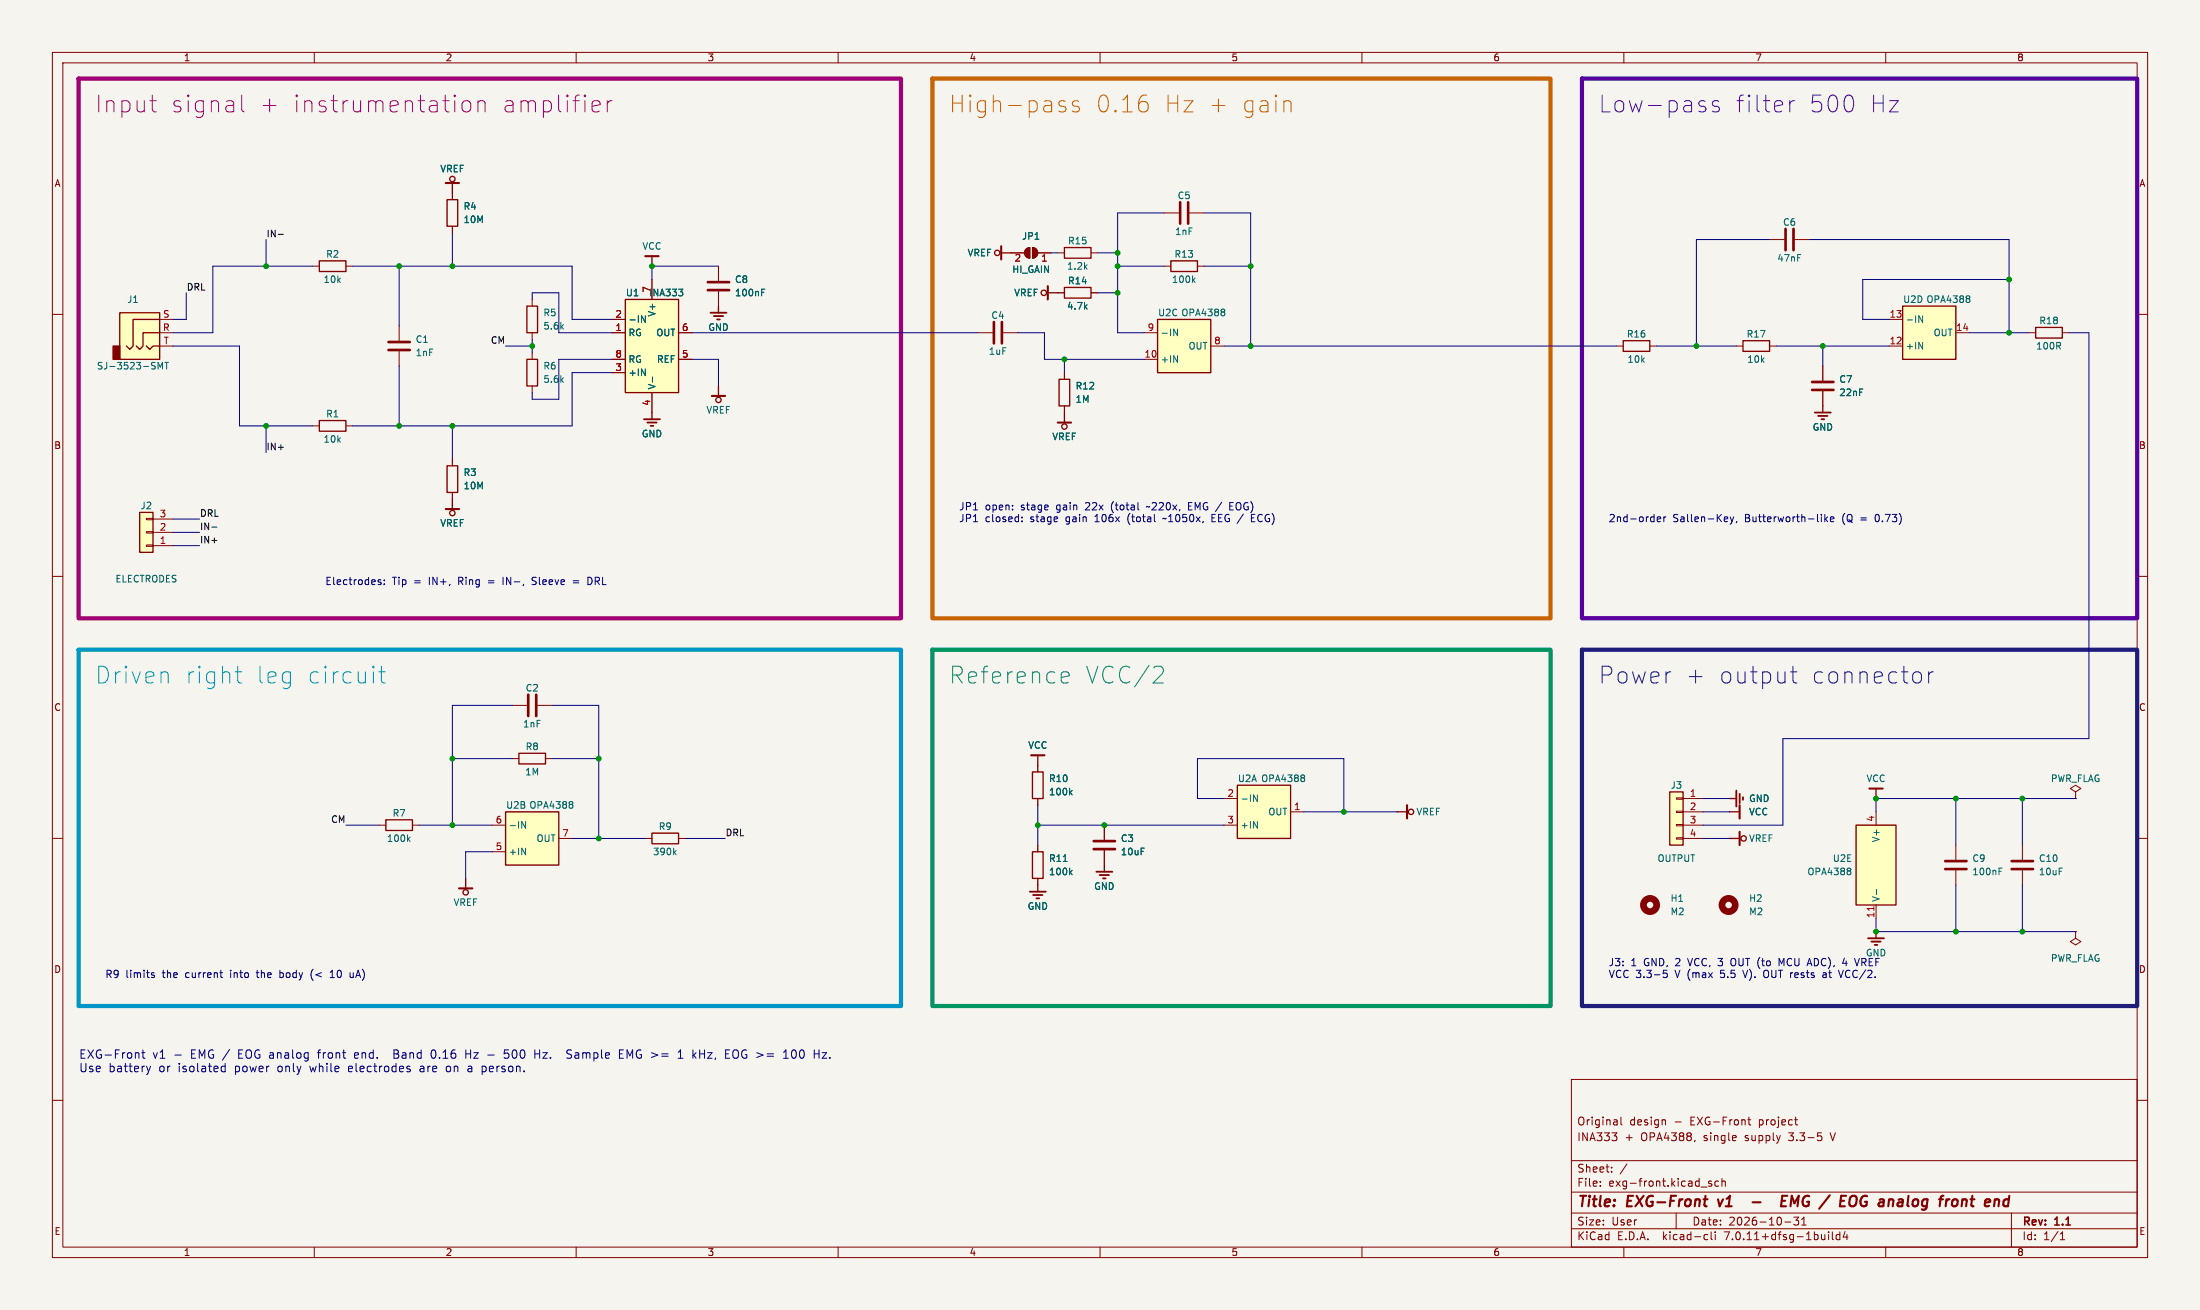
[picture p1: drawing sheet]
<svg xmlns="http://www.w3.org/2000/svg" width="420mm" height="250mm" viewBox="0 0 420 250" stroke-linecap="round" stroke-linejoin="round" font-family="sans-serif">
<path d="M0 0h420v250h-420z" fill="#f5f4ef" stroke="#f5f4ef" stroke-width=".19"/>
<g fill="none" stroke="#840000" stroke-width=".19">
<path d="M10 10h400v230h-400zM12 12h396v226h-396zM60 10v2M110 10v2M160 10v2M210 10v2M260 10v2M310 10v2M360 10v2M86.4 36.8v1.3M10 60h2M59.7 50.8h1.3"/>
<path d="M66 50.8h1.3M86.4 43.2v1.2M101.6 57.1v1.3M124.5 53.3v3.8M137.2 50.8v2.8M137.2 55.6v2.8M193 48.3h2.6M195.9 47.5l.7-.3v2.1a1.02 1.02 0 0 1-.9-.7 1.02 1.02 0 0 1 .2-1.1zM197.1 47.2a1.02 1.02 0 0 1 1 1.1 1.02 1.02 0 0 1-1 1zM198.1 48.3h2.6M201.9 48.3h1.3M201.9 55.9h1.3"/>
<path d="M208.3 48.3h1.2M208.3 55.9h1.2M222.2 40.6h2.8M222.2 50.8h1.3M227.1 40.6h2.8M228.6 50.8h1.3M337.8 45.7h2.8M342.6 45.7h2.8M408 60h2M30.5 63.5h2.5M30.5 61h2.5M30.5 66h2.5"/>
<path d="M76.2 62.2v2.8M76.2 67.1v2.7M101.6 63.5v1.3M101.6 67.3v1.3M101.6 73.7v1.2M116.8 63.5h2.6M116.8 61h2.6M116.8 71.1h2.6M116.8 68.6h2.6M124.5 74.9v3.8M129.5 63.5h2.6M129.5 68.6h2.6"/>
<path d="M186.7 63.5h2.8M191.5 63.5h2.8M203.2 71.1v1.3M203.2 77.5v1.2M218.4 63.5h2.6M218.4 68.6h2.6M231.1 66h2.6M308.6 66h1.3M315 66h1.2M331.5 66h1.2M337.8 66h1.3M348 69.8v2.8"/>
<path d="M348 74.7v2.8M360.7 61h2.5M360.7 66h2.5M373.4 63.5h2.5M387.3 63.5h1.3M393.7 63.5h1.3M27.9 98.9h1.3v.3h-1.3zM29.2 99.1h3.8M59.7 81.3h1.3M66 81.3h1.3M86.4 87.6v1.3M86.4 94v1.2"/>
<path d="M10 110h2M27.9 101.5h1.3v.2h-1.3zM27.9 104h1.3v.3h-1.3zM29.2 104.1h3.8M29.2 101.6h3.8M408 110h2M97.8 134.6h2.8M102.6 134.6h2.8M10 160h2M72.4 157.5h1.3M78.7 157.5h1.3M94 157.5h2.5"/>
<path d="M97.8 144.8h1.3M104.1 144.8h1.3M198.1 146v1.3M198.1 152.4v1.3M210.8 157.5v2.8M233.7 157.5h2.5M233.7 152.4h2.5M246.4 154.9h2.5M320 159.9h1.3v.2h-1.3zM320 157.4h1.3v.2h-1.3zM320 154.8h1.3v.3h-1.3zM320 152.3h1.3v.2h-1.3z"/>
<path d="M321.3 157.5h3.8M321.3 154.9h3.8M321.3 152.4h3.8M358.1 154.9v2.6M396.2 151.1l1.1-.6-1.1-.6-1 .6 1 .6v1.3M396.2 152.4h.1M408 160h2M94 162.6h2.5M106.7 160h2.5M123.2 160h1.3M129.5 160h1.3M198.1 161.3v1.3"/>
<path d="M198.1 167.6v1.3M210.8 162.3v2.8M321.3 160h3.8M358.1 172.7v2.6M373.4 161.3v2.8M373.4 166.1v2.8M386.1 161.3v2.8M386.1 166.1v2.8M396.2 177.8v1.3l1.1 .6-1.1 .6-1-.6 1-.6M396.2 177.8h.1M10 210h2M300 206h108v32h-108z"/>
<path d="M307.7 216.2h1l-.5 .6M308.6 216.9v.7M309.4 213.2v1.3l.3 .2M317.7 213.7l.2 .2v.8M323.6 217.6l-.2 .3M333.7 213.7h.5M333.9 213.2v1.3l.3 .2M342.6 213.7h.6M342.9 214.6l.3 .1M347 216.2h.7M347.2 216.8h.3l.3 .3-.1 .5-.5 .1M349.4 216.2l.5 1.5"/>
<path d="M408 210h2M60 238v2M110 238v2M160 238v2M210 238v2M260 238v2M300 234.5h108M300 231.5h108M300 227.5h108M300 221.5h108M305.5 226.3v.1M305.5 225.5v.1"/>
<path d="M307.7 223.6v.1M307.7 222.8v.1M310 238v2M310.6 222.1l-1.3 2M320 231.5v3M324.7 226.5h1.2M325.6 235.6l.4 .1M326 236.5l-.4 .1M326.7 235.1v1.3l.2 .2M326.7 225.5l-.3-.1-.2 .2v.2l.5 .2v.3h-.5M327.4 235.1v.1M327.4 235.6v1"/>
<path d="M328.1 225.5l-.4-.1-.3 .3 .1 .6h.6M328.7 225.5l.2-.1 .4 .1 .1 .9M328.7 224.9v1.5M340.7 233.2h1.2M342.4 232.3h1l-.5 .6 .4 .1v.7l-.2 .1-.7-.1M343.9 233.8h.9M343.9 232.7l.5-.4v1.5M349.1 235.1v.1M349.1 235.6v1M349.8 235.1v1.3l.2 .2M351.2 235.7l-.4-.1-.3 .3 .2 .6h.5M351.2 235.1v1.5"/>
<path d="M352.2 235l-.3 1.1h.9M352.6 235.6v1M360 238v2M384 231.5v6.5M393.3 236.6h.9M393.3 235.5l.4-.4v1.5"/>
</g>
<g fill="none" stroke="#840000" stroke-width=".4">
<path d="M85.1 34.9h2.5M123.2 48.9h2.5M191.1 47v2.5M200 54.6v2.5M135.9 75.6h2.5M85.1 97.2h2.5M201.9 80.6h2.6M196.8 144.1h2.6M268.6 153.7v2.5M332.1 153.7v2.5M332.1 158.7v2.6M356.9 150.5h2.5"/>
<path d="M87.6 169.5h2.6M325.2 228.9h.8M325.6 230.2h.2M328 228.9l.3 1.3M334.6 229.5h1.5M340.1 229.2h.7M341.2 228.2h-.9l-.3 2h1M341.8 230.2l.3-2 .4 1.4 .9-1.4-.3 2M351.2 230.2h1M351.4 229.2h.6M356 229.4h.4M356.3 228.2a1.07 1.07 0 0 0-1.1 .8 1.07 1.07 0 0 0 .5 1.2l.5-.1"/>
<path d="M375.2 228.9l.3 .3-.2 1M376.2 228.9h.7M376.5 228.2l-.2 1.7 .1 .2 .4 .1"/>
</g>
<g fill="none" stroke="#840000" stroke-width=".51">
<path d="M225.3 38.6v4.1M226.8 38.6v4.1M135.1 55.4h4.1M135.1 53.8h4.1M340.9 43.7v4.1M342.4 43.7v4.1M74.2 65.3h4M74.2 66.8h4M189.7 61.5v4M191.3 61.5v4M345.9 74.4h4.1M345.9 72.9h4.1"/>
<path d="M100.8 132.6v4.1M102.4 132.6v4.1M208.8 162.1h4.1M208.8 160.5h4.1M371.3 165.9h4.1M371.3 164.3h4.1M384 165.9h4.1M384 164.3h4.1"/>
</g>
<g fill="none" stroke="#006464" stroke-width=".19">
<path d="M129.6 55.2h.7l-.4 .5M130.3 55.8v.5M145.4 55.2h.6M145.4 55.8h.4M227.8 53.4l.3 .5M228.1 53.1l-.4 .5M233.6 59l.2 .2-.2 .3 .2 .2v.3l-.2 .3M375.8 56.5l.3 .2-.3 .3 .3 .2v.3l-.3 .2M30.2 70.4v-1.2l.4 .9 .4-.9v1.2M31.4 69.2h.8M31.8 69.2v1.2M122.5 60.3l.7 1.2v-1.2"/>
<path d="M122.5 70.4l.7 1.3v-1.3M124.6 72v.9M224.1 67.9l.7 1.3v-1.3M224.1 62.8l.7 1.3v-1.3M366.3 65.3l.7 1.3v-1.3M366.3 60.3l.7 1.2v-1.2M78.3 159.8l-.5 .4M99.6 156.8l.7 1.3v-1.3M109.1 153l.3 .2-.3 .3 .2 .1 .1 .4-.3 .2M204.3 151.2l.4 .5M204.7 150.9l-.5 .4M239.3 151.7l.7 1.3v-1.3"/>
<path d="M239.3 156.8l.7 1.3v-1.3M248.8 147.9l.3 .2-.3 .3 .2 .2 .1 .3-.3 .3M77.9 160.1l.4 .5M99.6 161.9l.7 1.2v-1.2M128.7 162.7l.4 .4M129.1 162.3l-.5 .5M203 164.4h.7M204.3 166.5l.4 .4M204.7 166.1l-.5 .5M353.1 165.7l.2 .2-.2 .3 .2 .3v.2l-.2 .2M358.2 169.8v.9M381.6 166.3h.4"/>
<path d="M381.6 165.7h.6"/>
</g>
<g fill="#ffffc2" stroke="#ffffc2" stroke-width=".19">
<path d="M96.5 154.9h10.2v10.2h-10.2z"/>
<path d="M26.7 97.8h2.5v7.6h-2.5z"/>
<path d="M22.9 59.7h7.6v8.9h-7.6z"/>
<path d="M119.4 57.1h10.1v17.8h-10.1z"/>
<path d="M236.2 149.9h10.2v10.1h-10.2z"/>
<path d="M318.8 151.1h2.5v10.2h-2.5z"/>
<path d="M354.3 157.5h7.6v15.2h-7.6z"/>
<path d="M221 61h10.1v10.1h-10.1z"/>
<path d="M363.2 58.4h10.2v10.2h-10.2z"/>
</g>
<g fill="none" stroke="#840000" stroke-width=".25">
<path d="M85.3 38.1h2.1v5.1h-2.1zM86.4 34.9v1.9M22.9 59.7h7.6v8.9h-7.6zM61 49.8h5v2h-5zM100.6 58.4h2v5.1h-2zM119.4 57.1h10.1v17.8h-10.1zM124.5 48.9v1.9M137.2 58.4v1.3M191.1 48.3h1.9M200 55.9h1.9M203.2 47.2h5.1v2.1h-5.1zM203.2 54.9h5.1v2h-5.1z"/>
<path d="M223.5 49.8h5.1v2h-5.1zM363.2 58.4h10.2v10.2h-10.2zM27.9 66l.7 .7 .6-.7h1.3M30.5 63.5h-3.2v2.5l-.6 .7-.7-.7M30.5 61h-5.1v5l-.6 .7-.7-.7M100.6 68.6h2v5.1h-2zM124.5 78.7v1.3M137.2 73.7v1.9M202.2 72.4h2v5.1h-2zM203.2 78.7v1.9M221 61h10.1v10.1h-10.1zM309.9 65h5.1v2.1h-5.1z"/>
<path d="M332.7 65h5.1v2.1h-5.1zM348 77.5v1.2M388.6 62.5h5.1v2h-5.1zM26.7 97.8h2.5v7.6h-2.5zM61 80.3h5v2h-5zM85.3 88.9h2.1v5.1h-2.1zM86.4 95.2v2M73.7 156.5h5v2h-5zM96.5 154.9h10.2v10.2h-10.2zM99.1 143.8h5v2h-5zM124.5 159h5v2h-5zM197.1 147.3h2v5.1h-2z"/>
<path d="M198.1 144.1v1.9M236.2 149.9h10.2v10.1h-10.2zM266.7 154.9h1.9M318.8 151.1h2.5v10.2h-2.5zM330.2 152.4h1.3M330.2 154.9h1.9M354.3 157.5h7.6v15.2h-7.6zM358.1 150.5v1.9M88.9 167.6v1.9M197.1 162.6h2v5h-2zM198.1 168.9v1.3M210.8 165.1v1.3"/>
<path d="M330.2 160h1.9M358.1 177.8v1.3"/>
<circle cx="86.4" cy="34.2" r=".51"/>
<circle cx="190.4" cy="48.3" r=".51"/>
<circle cx="199.3" cy="55.9" r=".51"/>
<circle cx="137.2" cy="76.3" r=".51"/>
<circle cx="86.4" cy="97.9" r=".51"/>
<circle cx="203.2" cy="81.4" r=".51"/>
<circle cx="269.4" cy="154.9" r=".51"/>
<circle cx="88.9" cy="170.3" r=".51"/>
<circle cx="332.9" cy="160" r=".51"/>
</g>
<g fill="none" stroke="#840000" stroke-width=".35">
<path d="M135.6 59.7h3.1M136.3 60.3h1.7M136.9 61h.5M346.5 78.7h3M347.1 79.4h1.8M122.9 80h3.1M123.6 80.6h1.7M124.2 81.3h.5M347.7 80h.5M331.5 150.9v3M332.1 151.5v1.8M332.7 152.1v.6"/>
<path d="M196.6 170.2h3M197.2 170.8h1.8M197.9 171.4h.5M209.3 166.4h3M209.9 167h1.8M210.6 167.6h.5M356.6 179.1h3.1M357.3 179.7h1.7M357.9 180.3h.5"/>
</g>
<path d="M21.6 66h1.3v2.6h-1.3z" fill="#840000" stroke="#840000" stroke-width=".25"/>
<path d="M357.7 173v.7" fill="none" stroke="#a90000" stroke-width=".19"/>
<g fill="none" stroke="#840000" stroke-width="1.3">
<circle cx="315" cy="172.7" r="1.27"/>
<circle cx="330" cy="172.7" r="1.27"/>
</g>
<g fill="#840000" stroke="#840000" stroke-width=".19">
<path d="M197.1 47.2a1.02 1.02 0 0 1 1 1.1 1.02 1.02 0 0 1-1 1z"/>
<path d="M195.9 47.5l.7-.3v2.1a1.02 1.02 0 0 1-.9-.7 1.02 1.02 0 0 1 .2-1.1z"/>
</g>
<path d="M53.1 44.7h1M40.4 100.6h1" fill="none" stroke="#0f0f0f" stroke-width=".19"/>
<path d="M341.8 128.2h1.2M342.3 127.2v2.7l.1 .3 .6 .2M366.2 128.2l.5 .3 .1 .3v.9l-.3 .5-.3 .2M368.2 128.2v2.2M369.1 128.2a.82 .82 0 0 0-.9 .6" fill="none" stroke="#1e1e78" stroke-width=".19"/>
<path d="M202.7 130.2l.3 .2h.7l.3-.2M202.7 128.4l.3-.2h.7l.3 .2 .1 .6-1.5 .3M220.7 127.2h.8a.87 .87 0 0 1 .4 1.3l-1.8 1.9h2" fill="none" stroke="#009664" stroke-width=".19"/>
<path d="M44.9 128.2h1.2M45.4 127.2v2.7l.1 .3 .6 .2M71.3 127.2v.3M71.3 128.2v2.2M71.3 127.2l-.2 .1 .2 .2M71.3 127.2l.1 .1-.1 .2M72.3 128.2h1.3M72.8 127.2v2.7l.2 .3 .6 .2" fill="none" stroke="#0096c8" stroke-width=".19"/>
<g fill="none" stroke="#000084" stroke-width=".19">
<path d="M35.6 55.9v5.1h-2.6M50.8 45.7v5.1M59.7 50.8h-19.1v12.7h-7.6M67.3 50.8h41.9v10.2h7.6M76.2 50.8v11.4M86.4 44.4v6.4M101.6 57.1v-1.2h5.1v7.6h10.1M137.2 50.8h-12.7v2.5M200.7 48.3h1.2M209.5 48.3h3.9M209.5 55.9h3.9M213.4 50.8h8.8"/>
<path d="M222.2 40.6h-8.8v22.9h5M229.9 40.6h8.9v25.4M229.9 50.8h8.9M337.8 45.7h-14v20.3M345.4 45.7h38.1v17.8M383.5 53.3h-27.9v7.7h5.1M33 66h12.7v15.3h14M76.2 69.8v11.5M96.5 66h5.1M101.6 64.8v2.5M116.8 71.1h-7.6v10.2h-41.9M116.8 68.6h-10.1v7.6h-5.1v-1.3"/>
<path d="M132.1 63.5h54.6M132.1 68.6h5.1v5.1M194.3 63.5h5.1v5.1h19M203.2 68.6v2.5M233.7 66h74.9M316.2 66h15.3M339.1 66h21.6M348 66v3.8M375.9 63.5h11.4M395 63.5h3.8v77.5h-58.4v16.5h-15.3M33 99.1h5.1M50.8 81.3v5.1"/>
<path d="M86.4 81.3v6.3M195.1 99.4v.2M195.1 98.7v.1M218.8 96.8l.2-.1 .3 .1M222 99l.2-.1 .2 .1M226.9 96.6h.5M227.6 95.9h-.7v1.4h.7M231.4 98.8h.4M231.4 98.2v1.4h.6M234.8 96.6h.4M235.4 95.9h-.6v1.4h.6M238.9 98.8h.5"/>
<path d="M238.9 98.2v1.4h.7M316.4 99.1l.6-.1v-.3l-.4-.1-.2 .2v.7h.6M317.6 98.6v1M318 98.6l-.4 .3M329.8 98.7v.3l-.6 .1M330.3 98.6l.3 1M330.6 99.6l-.3 .4M331 98.6l-.4 1M331.6 99.5l-.2 .3M347.7 98.2v.1M347.7 98.6v1M348.4 98.2v1.4"/>
<path d="M348.5 99l.4 .6M348.9 98.6l-.5 .6M349.4 99.1l.7-.1-.1-.3-.4-.1-.2 .2 .1 .7h.5M33 104.1h5.1M33 101.6h5.1M72.2 111l.5 .2 .1 .2-.2 .2-.4-.1M72.2 110.7h.5M73.4 111.4v.2M73.4 110.7v.1M96 110.2v1.4M101.6 111.5l.5 .1M102.2 110.2h-.4l-.2 .2 .1 .4 .4 .1"/>
<path d="M109.4 110.8h1.1M109.4 111.2h1.1M112.9 110.4l-.3-.2h-.4v1.4h.4l.3-.2M97.8 134.6h-11.4v22.9M105.4 134.6h8.9v25.4M66 157.5h6.4M80 157.5h14M86.4 144.8h11.4M105.4 144.8h8.9M198.1 157.5h35.6M198.1 153.7v7.6M233.7 152.4h-5.1v-7.6h27.9v10.1"/>
<path d="M248.9 154.9h17.8M325.1 154.9h5.1M325.1 152.4h5.1M373.4 152.4v8.9M386.1 152.4v8.9M396.2 152.4h-38.1v2.5M94 162.6h-5.1v5M109.2 160h14M130.8 160h7.6M325.1 160h5.1M358.1 175.3v2.5h38.1M373.4 168.9v8.9"/>
<path d="M386.1 168.9v8.9M29 186l.4 .2 .1 .2-.2 .2-.4-.1M29 185.7h.4M42 185.6h.5M42.2 186.5l.3 .1M53.4 185.2v1.4M53.4 186.5l.2 .1M53.6 185.6l-.2 .1M59.7 185a1.64 1.64 0 0 0 0 2M63 186.6h.8M63 185.6l.4-.4v1.4M66.8 186.4l.2 .2 .4-.2"/>
<path d="M67.4 185.6v1M317.6 185.2l-.1 .6 .2-.1 .5 .1 .1 .5-.3 .3-.5-.2M330.6 183a.99 .99 0 0 0 0 1.3M332.7 185.2l.5 1.4M336.8 185.4a1.08 1.08 0 0 0 .1 1.1M340.1 183.9l-.5-1v1.4M348.4 185.6l-.4 .1M348.5 186h-.3l-.2 .2v.3l.5 .1M351 185.2l.4 1.4 .5-1.4M351.8 183.9h.8M352.4 183.4v.9M355 182.9l-.5 1.4"/>
<path d="M26.3 200.9l.2 .2v.9M27.1 200.9h.6M27.3 200.4v1.3l.4 .3M28 203.5l.4 1M28.4 204.5l-.2 .4M28.7 203.5l-.3 1M33.4 201.4h1.2M42.4 204.5h.6M42.4 203.6h.6M43 202.9v1.6M67.7 201v.9M68.4 201.3l-.7 .1"/>
<path d="M75.2 201.1h.5M75.7 200.4h-.5v1.6h.6M77.9 204l.4 .1v.2l-.2 .2h-.3M77.9 203.5l.4 .1M82.8 200.4a.85 .85 0 0 0-.5 .8 .85 .85 0 0 0 .5 .8M85.3 203.6l-.1 .2v.4l.1 .3M88.9 201.1h.9M88.9 200.4v1.6M89.8 203.5l-.4 .1M89.9 203.9h-.4a.31 .31 0 0 0-.2 .3 .31 .31 0 0 0 .2 .3h.4M92.2 204.5h.3M92.2 203.5h.3"/>
<path d="M93.1 201.4h1.2M96.2 201.8l.3 .2 .6-.2M97.1 200.4h-.8l-.1 .7 .3-.1 .6 .1M102.1 201.1h.9M103 200.4v1.6M109.1 200.4h-.6l-.2 .1v.5l.7 .3 .1 .4-.3 .3-.6-.1M118.3 202h.7M118.3 200.4h.7M118.3 201.1h.5M129.5 202h.9M129.8 200.6l.1-.2v1.6M133.6 201.1h.9"/>
<path d="M133.6 200.4v1.6M140.6 200.4a.54 .54 0 0 0-.7 .5v.5a.54 .54 0 0 0 .7 .6M149.6 202h.9M151.9 200.7l-.3-.3a.85 .85 0 0 0-.5 .8 .85 .85 0 0 0 .5 .8l.3-.3M157 200.9h.8l-.8 1.1h.8"/>
</g>
<path d="M202.3 19.4l.3-.2 .7 .2M205.9 19.4l-.7-.2-.3 .2-.2 .3 .2 .4 1 .3 .2 .3-.2 .5-.3 .2h-.6l-.3-.2M218.9 19.5l.3 .5v.7l-.3 .5M245.6 19.2h.4l.3 .2 .2 .3v1.7M202.3 20.1l1 .3 .2 .3-.2 .5-.3 .2h-.6" fill="none" stroke="#c86400" stroke-width=".19"/>
<path d="M325.2 19.2l.3 .2M328.1 19.4l-.8-.2-.3 .2-.1 .3 .1 .4 1.1 .3 .2 .3-.2 .5-.3 .2h-.6l-.3-.2M341.7 19.2v2.2M342.6 19.2a.82 .82 0 0 0-.9 .6M353.6 18.5a2.69 2.69 0 0 1 0 2.5M325.2 20.3l.3 .1 .2 .3-.2 .5-.3 .2" fill="none" stroke="#5a00a0" stroke-width=".19"/>
<path d="M28.6 19.2h1.2M46.1 18.2v2.7l.2 .3 .3 .2M88.5 19.4a.87 .87 0 0 1 1.4 .4v.9a.87 .87 0 0 1-.9 .7 .87 .87 0 0 1-.8-.7v-.9zM91.2 19.5a.79 .79 0 0 1 1.4 .2v1.7M91.2 19.2v2.2M113.2 19.4l.3-.2h.6l.3 .2 .2 .6-1.6 .3M115.9 19.2v2.2M116.8 19.2a.82 .82 0 0 0-.9 .6M29.2 21.2l.6 .2M113.2 21.2l.3 .2h.6l.3-.2" fill="none" stroke="#a00078" stroke-width=".19"/>
<path d="M15 15h157v103h-157z" fill="none" stroke="#a00078" stroke-width=".8"/>
<path d="M15 124h157v68h-157z" fill="none" stroke="#0096c8" stroke-width=".8"/>
<path d="M302 124h106v68h-106z" fill="none" stroke="#1e1e78" stroke-width=".8"/>
<path d="M302 15h106v103h-106z" fill="none" stroke="#5a00a0" stroke-width=".8"/>
<path d="M178 15h118v103h-118z" fill="none" stroke="#c86400" stroke-width=".8"/>
<path d="M178 124h118v68h-118z" fill="none" stroke="#009664" stroke-width=".8"/>
<g fill="#009600" stroke="#009600" stroke-width=".19">
<circle cx="213.4" cy="55.9" r=".46"/>
<circle cx="238.8" cy="50.8" r=".46"/>
<circle cx="323.8" cy="66" r=".46"/>
<circle cx="348" cy="66" r=".46"/>
<circle cx="383.5" cy="53.3" r=".46"/>
<circle cx="383.5" cy="63.5" r=".46"/>
<circle cx="50.8" cy="50.8" r=".46"/>
<circle cx="76.2" cy="50.8" r=".46"/>
<circle cx="50.8" cy="81.3" r=".46"/>
<circle cx="76.2" cy="81.3" r=".46"/>
<circle cx="86.4" cy="81.3" r=".46"/>
<circle cx="124.5" cy="50.8" r=".46"/>
<circle cx="86.4" cy="50.8" r=".46"/>
<circle cx="101.6" cy="66" r=".46"/>
<circle cx="203.2" cy="68.6" r=".46"/>
<circle cx="198.1" cy="157.5" r=".46"/>
<circle cx="210.8" cy="157.5" r=".46"/>
<circle cx="256.5" cy="154.9" r=".46"/>
<circle cx="358.1" cy="152.4" r=".46"/>
<circle cx="386.1" cy="152.4" r=".46"/>
<circle cx="358.1" cy="177.8" r=".46"/>
<circle cx="373.4" cy="177.8" r=".46"/>
<circle cx="386.1" cy="177.8" r=".46"/>
<circle cx="373.4" cy="152.4" r=".46"/>
<circle cx="114.3" cy="144.8" r=".46"/>
<circle cx="114.3" cy="160" r=".46"/>
<circle cx="86.4" cy="157.5" r=".46"/>
<circle cx="86.4" cy="144.8" r=".46"/>
<circle cx="213.4" cy="48.3" r=".46"/>
<circle cx="213.4" cy="50.8" r=".46"/>
<circle cx="238.8" cy="66" r=".46"/>
</g>
<g font-size="4.5" fill="#a00078">
<text x="18" y="21.8">Input</text>
<text x="32.3" y="21.8">signal</text>
<text x="49" y="21.8">+</text>
<text x="55.2" y="21.8">instrumentation</text>
<text x="95" y="21.8">amplifier</text>
</g>
<g font-size="4.5" fill="#c86400">
<text x="181" y="21.8">High-pass</text>
<text x="208.9" y="21.8">0.16</text>
<text x="221.8" y="21.8">Hz +</text>
<text x="236.2" y="21.8">gain</text>
</g>
<g font-size="4.5" fill="#5a00a0">
<text x="305" y="21.8">Low-pass</text>
<text x="331" y="21.8">filter</text>
<text x="344.9" y="21.8">500</text>
<text x="356.3" y="21.8">Hz</text>
</g>
<g font-size="4.5" fill="#0096c8">
<text x="18" y="130.8">Driven</text>
<text x="35" y="130.8">right</text>
<text x="48.4" y="130.8">leg</text>
<text x="58" y="130.8">circuit</text>
</g>
<g font-size="4.5" fill="#009664">
<text x="181" y="130.8">Reference</text>
<text x="206.9" y="130.8">VCC/2</text>
</g>
<g font-size="4.5" fill="#1e1e78">
<text x="305" y="130.8">Power</text>
<text x="321.4" y="130.8">+</text>
<text x="327.6" y="130.8">output</text>
<text x="345.1" y="130.8">connector</text>
</g>
<g font-size="2.8" fill="#840000">
<text x="301" y="230.9">Title:</text>
<text x="310.6" y="230.9">EXG-Front</text>
<text x="328.9" y="230.9">v1</text>
<text x="344.1" y="230.9">EMG</text>
<text x="352.5" y="230.9">/</text>
<text x="356.9" y="230.9">EOG analog</text>
<text x="377.6" y="230.9">front</text>
</g>
<g font-size="2.2" fill="#000084">
<text x="15" y="202.2">EXG-Front</text>
<text x="29.1" y="202.2">v1</text>
<text x="36.5" y="202.2">EMG /</text>
<text x="45.8" y="202.2">EOG analog</text>
<text x="61.3" y="202.2">front</text>
<text x="68.4" y="202.2">end.</text>
<text x="76.1" y="202.2">Band</text>
<text x="83.4" y="202.2">0.16</text>
<text x="90.1" y="202.2">Hz</text>
<text x="97.8" y="202.2">500</text>
<text x="103.7" y="202.2">Hz.</text>
<text x="110.1" y="202.2">Sample</text>
<text x="120.2" y="202.2">EMG &gt;=</text>
<text x="131.8" y="202.2">1</text>
<text x="134.7" y="202.2">kHz,</text>
<text x="141.1" y="202.2">EOG &gt;=</text>
<text x="152.5" y="202.2">100</text>
<text x="158.4" y="202.2">Hz.</text>
<text x="15" y="204.7">Use</text>
<text x="20.7" y="204.7">battery</text>
<text x="30.4" y="204.7">or</text>
<text x="34.2" y="204.7">isolated</text>
<text x="45" y="204.7">power</text>
<text x="53.3" y="204.7">only</text>
<text x="59.6" y="204.7">while</text>
<text x="67.1" y="204.7">electrodes</text>
<text x="80.9" y="204.7">are</text>
<text x="86" y="204.7">on</text>
<text x="90.3" y="204.7">a</text>
<text x="93.1" y="204.7">person.</text>
</g>
<g font-size="2.1" fill="#840000">
<text x="301" y="215">Original</text>
<text x="311.1" y="215">design</text>
<text x="319.7" y="215">-</text>
<text x="322.8" y="215">EXG-Front</text>
<text x="336" y="215">project</text>
<text x="301" y="218">INA333</text>
<text x="310.1" y="218">+</text>
<text x="313.3" y="218">OPA4388,</text>
<text x="325.4" y="218">single</text>
<text x="333.4" y="218">supply</text>
<text x="341.9" y="218">3.3-5</text>
<text x="350.1" y="218">V</text>
<text x="301" y="226.7">File:</text>
<text x="301" y="224">Sheet:</text>
<text x="307.1" y="226.7">exg-front.kicad_sch</text>
<text x="301" y="236.9">KiCad</text>
<text x="301" y="234.1">Size:</text>
<text x="307.6" y="234.1">User</text>
<text x="308.7" y="236.9">E.D.A.</text>
<text x="317.6" y="236.9">kicad-cli</text>
<text x="323" y="234.1">Date:</text>
<text x="329.5" y="236.9">7.0.11+dfsg-1build4</text>
<text x="330" y="234.1">2026-10-31</text>
<text x="386" y="234.3">Rev:</text>
<text x="386" y="236.9">Id:</text>
<text x="390.1" y="236.9">1/1</text>
<text x="392.4" y="234.3">1.1</text>
</g>
<g font-size="1.9" fill="#000084">
<text x="183" y="97.5">JP1</text>
<text x="183" y="99.8">JP1</text>
<text x="188" y="97.5">open:</text>
<text x="188" y="99.8">closed:</text>
<text x="195" y="97.5">stage</text>
<text x="196.8" y="99.8">stage</text>
<text x="201.9" y="97.5">gain</text>
<text x="203.7" y="99.8">gain</text>
<text x="207.6" y="97.5">22x</text>
<text x="209.4" y="99.8">106x</text>
<text x="212.6" y="97.5">(total</text>
<text x="215.8" y="99.8">(total</text>
<text x="219.7" y="97.5">~220x,</text>
<text x="222.8" y="99.8">~1050x,</text>
<text x="227.7" y="97.5">EMG /</text>
<text x="232.2" y="99.8">EEG /</text>
<text x="235.9" y="97.5">EOG)</text>
<text x="240.1" y="99.8">ECG)</text>
<text x="307" y="99.8">2nd-order</text>
<text x="319.3" y="99.8">Sallen-Key,</text>
<text x="333.2" y="99.8">Butterworth-like</text>
<text x="351.9" y="99.8">(Q</text>
<text x="355.5" y="99.8">=</text>
<text x="358.5" y="99.8">0.73)</text>
<text x="62" y="111.8">Electrodes:</text>
<text x="74.8" y="111.8">Tip</text>
<text x="79.1" y="111.8">=</text>
<text x="82.1" y="111.8">IN+,</text>
<text x="87.8" y="111.8">Ring</text>
<text x="93.7" y="111.8">=</text>
<text x="96.7" y="111.8">IN-,</text>
<text x="102.4" y="111.8">Sleeve</text>
<text x="113.4" y="111.8">DRL</text>
<text x="307" y="184.5">J3:</text>
<text x="311.3" y="184.5">1</text>
<text x="313.9" y="184.5">GND, 2</text>
<text x="322.6" y="184.5">VCC, 3</text>
<text x="331.1" y="184.5">OUT (to</text>
<text x="340.6" y="184.5">MCU ADC),</text>
<text x="353.2" y="184.5">4</text>
<text x="355.7" y="184.5">VREF</text>
<text x="20" y="186.7">R9</text>
<text x="24" y="186.7">limits</text>
<text x="31.1" y="186.7">the</text>
<text x="35.6" y="186.7">current</text>
<text x="44.3" y="186.7">into</text>
<text x="49.6" y="186.7">the</text>
<text x="54.1" y="186.7">body</text>
<text x="60.2" y="186.7">(&lt;</text>
<text x="64.1" y="186.7">10</text>
<text x="68" y="186.7">uA)</text>
<text x="307" y="186.7">VCC 3.3-5</text>
<text x="319.9" y="186.7">V (max</text>
<text x="328.8" y="186.7">5.5</text>
<text x="333.4" y="186.7">V).</text>
<text x="337.4" y="186.7">OUT rests</text>
<text x="349" y="186.7">at</text>
<text x="352.3" y="186.7">VCC/2.</text>
</g>
<g font-size="1.8" fill="#840000">
<text x="35" y="11.9">1</text>
<text x="85" y="11.9">2</text>
<text x="135" y="11.9">3</text>
<text x="185" y="11.9">4</text>
<text x="235" y="11.9">5</text>
<text x="285" y="11.9">6</text>
<text x="335" y="11.9">7</text>
<text x="385" y="11.9">8</text>
<text x="10.3" y="35.9">A</text>
<text x="408.3" y="35.9">A</text>
<text x="10.3" y="85.9">B</text>
<text x="408.2" y="85.9">B</text>
<text x="10.3" y="135.9">C</text>
<text x="408.2" y="135.9">C</text>
<text x="10.3" y="185.9">D</text>
<text x="408.2" y="185.9">D</text>
<text x="10.3" y="235.9">E</text>
<text x="35" y="239.9">1</text>
<text x="85" y="239.9">2</text>
<text x="135" y="239.9">3</text>
<text x="185" y="239.9">4</text>
<text x="235" y="239.9">5</text>
<text x="285" y="239.9">6</text>
<text x="335" y="239.9">7</text>
<text x="385" y="239.9">8</text>
<text x="408.3" y="235.9">E</text>
</g>
<g font-size="1.8" fill="#006464">
<text x="84" y="33.1">VREF</text>
<text x="88.4" y="40.2">R4</text>
<text x="224.7" y="38.2">C5</text>
<text x="88.4" y="42.8">10M</text>
<text x="122.5" y="47.9">VCC</text>
<text x="195" y="45.9">JP1</text>
<text x="203.8" y="46.8">R15</text>
<text x="224.2" y="45.1">1nF</text>
<text x="340.3" y="43.3">C6</text>
<text x="62.2" y="49.4">R2</text>
<text x="184.6" y="49.1">VREF</text>
<text x="193.1" y="52.3">HI_GAIN</text>
<text x="203.6" y="51.7">1.2k</text>
<text x="224.1" y="49.4">R13</text>
<text x="339.2" y="50.1">47nF</text>
<text x="24.2" y="58">J1</text>
<text x="61.7" y="54.2">10k</text>
<text x="119.4" y="56.7">U1</text>
<text x="123.8" y="56.7">INA333</text>
<text x="140.2" y="54.2">C8</text>
<text x="140.2" y="56.7">100nF</text>
<text x="193.5" y="56.7">VREF</text>
<text x="203.6" y="59.3">4.7k</text>
<text x="203.8" y="54.5">R14</text>
<text x="223.6" y="54.2">100k</text>
<text x="363.2" y="58">U2D OPA4388</text>
<text x="79.3" y="65.6">C1</text>
<text x="103.6" y="60.6">R5</text>
<text x="103.6" y="63.1">5.6k</text>
<text x="119.9" y="64.4">RG</text>
<text x="119.9" y="61.8">-IN</text>
<text x="125.2" y="64.4">OUT</text>
<text x="125.3" y="60.5" transform="rotate(-90 125.3 60.5)">V+</text>
<text x="135.1" y="63.3">GND</text>
<text x="189.2" y="61.1">C4</text>
<text x="221" y="60.6">U2C OPA4388</text>
<text x="221.5" y="64.4">-IN</text>
<text x="310.5" y="64.6">R16</text>
<text x="333.3" y="64.6">R17</text>
<text x="363.7" y="61.8">-IN</text>
<text x="369" y="64.4">OUT</text>
<text x="389.2" y="62.1">R18</text>
<text x="18.4" y="70.7">SJ-3523-SMT</text>
<text x="79.3" y="68.2">1nF</text>
<text x="103.6" y="70.7">R6</text>
<text x="119.9" y="72">+IN</text>
<text x="119.9" y="69.4">RG</text>
<text x="125.3" y="69.4">REF</text>
<text x="188.7" y="67.9">1uF</text>
<text x="221.5" y="69.4">+IN</text>
<text x="226.8" y="66.9">OUT</text>
<text x="310.6" y="69.4">10k</text>
<text x="333.5" y="69.4">10k</text>
<text x="363.7" y="66.9">+IN</text>
<text x="388.6" y="66.9">100R</text>
<text x="103.6" y="73.3">5.6k</text>
<text x="125.3" y="74.4" transform="rotate(-90 125.3 74.4)">V-</text>
<text x="205.2" y="77.1">1M</text>
<text x="205.2" y="74.5">R12</text>
<text x="351" y="73.3">C7</text>
<text x="351" y="75.8">22nF</text>
<text x="62.2" y="79.9">R1</text>
<text x="122.4" y="83.7">GND</text>
<text x="134.8" y="79.1">VREF</text>
<text x="345.9" y="82.4">GND</text>
<text x="61.7" y="84.7">10k</text>
<text x="200.8" y="84.2">VREF</text>
<text x="88.4" y="91">R3</text>
<text x="88.4" y="93.6">10M</text>
<text x="26.7" y="97.4">J2</text>
<text x="84" y="100.7">VREF</text>
<text x="21.9" y="111.4">ELECTRODES</text>
<text x="100.3" y="132.2">C2</text>
<text x="99.8" y="139">1nF</text>
<text x="100.3" y="143.4">R8</text>
<text x="196.2" y="143.1">VCC</text>
<text x="100.2" y="148.2">1M</text>
<text x="200.2" y="149.5">R10</text>
<text x="236.2" y="149.5">U2A OPA4388</text>
<text x="356.2" y="149.5">VCC</text>
<text x="391.4" y="149.5">PWR_FLAG</text>
<text x="96.5" y="154.5">U2B OPA4388</text>
<text x="200.2" y="152">100k</text>
<text x="236.7" y="153.3">-IN</text>
<text x="242" y="155.8">OUT</text>
<text x="270.3" y="155.8">VREF</text>
<text x="318.8" y="150.7">J3</text>
<text x="333.8" y="153.3">GND</text>
<text x="333.8" y="155.8">VCC</text>
<text x="73.8" y="160.9">100k</text>
<text x="74.9" y="156.1">R7</text>
<text x="97" y="158.3">-IN</text>
<text x="102.3" y="160.9">OUT</text>
<text x="125.7" y="158.6">R9</text>
<text x="213.9" y="160.9">C3</text>
<text x="236.7" y="158.3">+IN</text>
<text x="333.8" y="160.9">VREF</text>
<text x="359" y="160.9" transform="rotate(-90 359 160.9)">V+</text>
<text x="97" y="163.4">+IN</text>
<text x="124.6" y="163.4">390k</text>
<text x="200.2" y="164.7">R11</text>
<text x="200.2" y="167.2">100k</text>
<text x="213.9" y="163.4">10uF</text>
<text x="316.3" y="164.7">OUTPUT</text>
<text x="345" y="167.2">OPA4388</text>
<text x="349.8" y="164.7">U2E</text>
<text x="376.4" y="164.7">C9</text>
<text x="376.4" y="167.2">100nF</text>
<text x="389.1" y="164.7">C10</text>
<text x="389.1" y="167.2">10uF</text>
<text x="86.5" y="173.1">VREF</text>
<text x="196.1" y="173.8">GND</text>
<text x="208.8" y="170">GND</text>
<text x="318.8" y="172.3">H1</text>
<text x="333.8" y="172.3">H2</text>
<text x="359" y="172.2" transform="rotate(-90 359 172.2)">V-</text>
<text x="318.8" y="174.9">M2</text>
<text x="333.8" y="174.9">M2</text>
<text x="391.4" y="183.7">PWR_FLAG</text>
</g>
<g font-size="1.8" fill="#0f0f0f">
<text x="50.8" y="45.4">IN-</text>
<text x="35.6" y="55.5">DRL</text>
<text x="93.6" y="65.7">CM</text>
<text x="50.8" y="86">IN+</text>
<text x="38.1" y="101.3">IN-</text>
<text x="38.1" y="98.7">DRL</text>
<text x="38.1" y="103.8">IN+</text>
<text x="63.1" y="157.1">CM</text>
<text x="138.4" y="159.7">DRL</text>
</g>
<g font-size="1.8" fill="#a90000">
<text x="193.6" y="50.2">2</text>
<text x="198.7" y="50.2">1</text>
<text x="124.2" y="56" transform="rotate(-90 124.2 56)">7</text>
<text x="31" y="63.2">R</text>
<text x="31" y="60.7">S</text>
<text x="31.2" y="65.8">T</text>
<text x="117.4" y="63.2">1</text>
<text x="117.4" y="60.7">2</text>
<text x="130.1" y="63.2">6</text>
<text x="219" y="63.2">9</text>
<text x="231.7" y="65.8">8</text>
<text x="360.6" y="65.8">12</text>
<text x="360.6" y="60.7">13</text>
<text x="373.3" y="63.2">14</text>
<text x="117.4" y="70.9">3</text>
<text x="117.4" y="68.3">8</text>
<text x="130.1" y="68.3">5</text>
<text x="218.4" y="68.3">10</text>
<text x="124.2" y="77.5" transform="rotate(-90 124.2 77.5)">4</text>
<text x="30.4" y="101.3">2</text>
<text x="30.4" y="98.8">3</text>
<text x="30.4" y="103.9">1</text>
<text x="234.2" y="152.1">2</text>
<text x="246.9" y="154.7">1</text>
<text x="322.5" y="152.1">1</text>
<text x="322.5" y="154.7">2</text>
<text x="94.5" y="157.2">6</text>
<text x="107.2" y="159.8">7</text>
<text x="234.2" y="157.2">3</text>
<text x="322.5" y="157.2">3</text>
<text x="322.5" y="159.8">4</text>
<text x="357.9" y="156.9" transform="rotate(-90 357.9 156.9)">4</text>
<text x="94.5" y="162.3">5</text>
<text x="357.9" y="175.3" transform="rotate(-90 357.9 175.3)">11</text>
</g>
<text font-size="1.8" fill="#000084" x="356.1" y="182.7">GND</text>
</svg>
